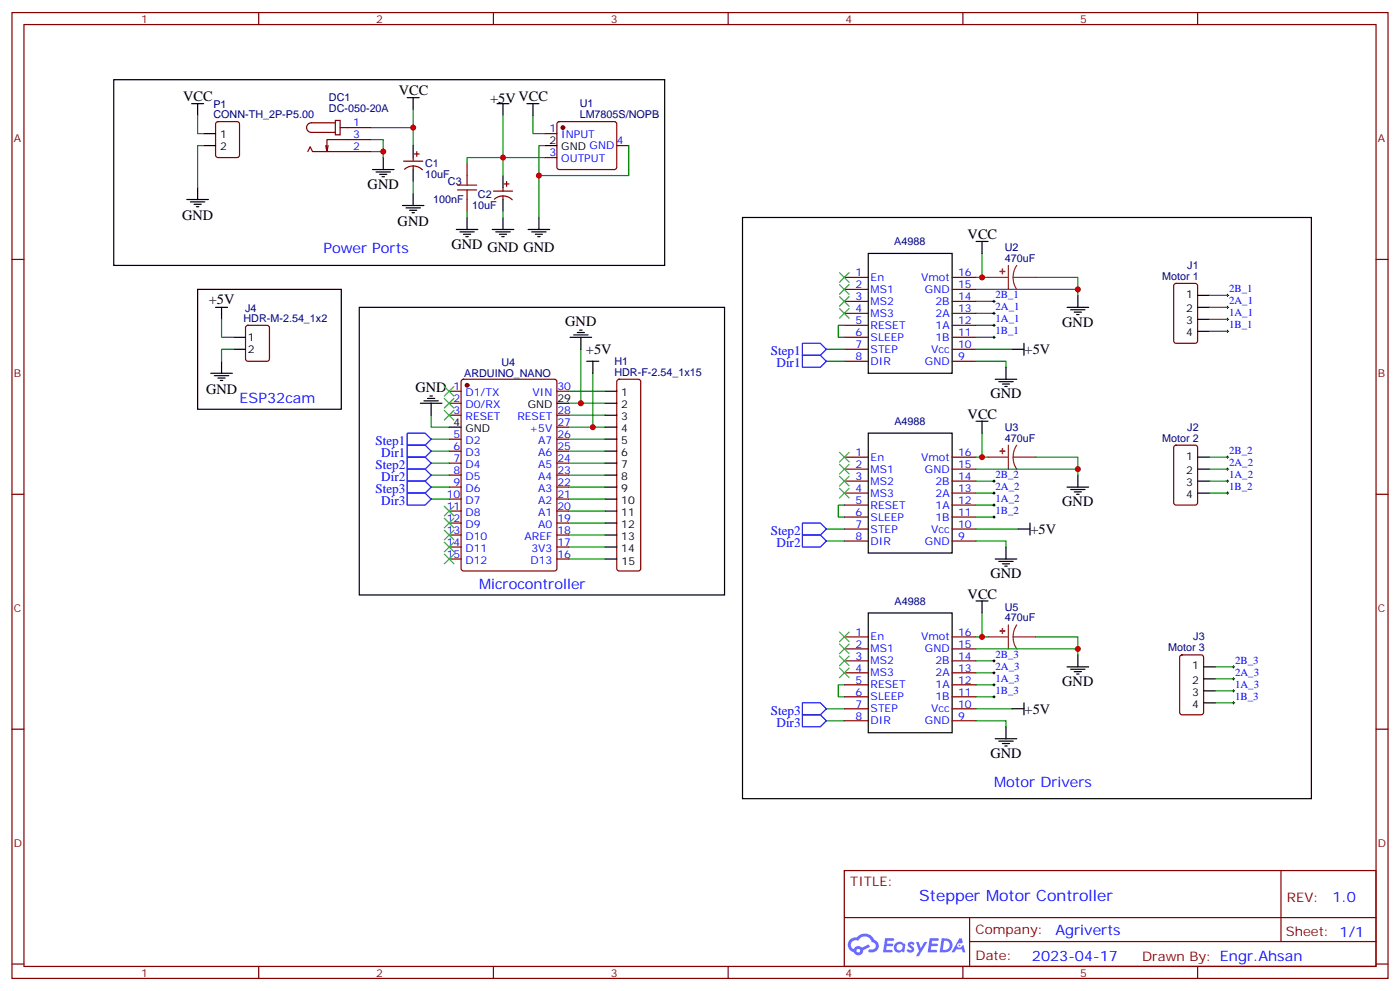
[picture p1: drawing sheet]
<svg xmlns="http://www.w3.org/2000/svg" width="412mm" height="292mm" viewBox="0 0 412 292" stroke-linecap="round" stroke-linejoin="round" font-family="sans-serif">
<g fill="none" stroke="#870000" stroke-width=".35">
<path d="M3.5 3.7h405.4v284.3h-405.4zM7.1 7.2h398.2v277.3h-398.2zM76.2 3.7v3.5M145.3 3.7v3.5M214.5 3.7v3.5M283.6 3.7v3.5M352.8 3.7v3.5M3.5 76.4h3.6M405.3 76.4h3.6M3.5 145.5h3.6M405.3 145.5h3.6M3.5 214.7h3.6"/>
<path d="M405.3 214.7h3.6M248.7 256.3h156.6v28.2h-156.6zM377.3 256.3v20.9M248.7 270.1h156.5M285.6 277.2h119.6M285.6 270.1v14.2M3.5 283.8h3.6M76.2 284.5v3.5M145.3 284.5v3.5M214.5 284.5v3.5M283.6 284.5v3.5M352.8 284.5v3.5"/>
<path d="M405.3 283.8h3.6"/>
</g>
<g fill="#5487ff">
<path d="M267.7 277.5a1.22 1.22 0 0 1 1.7 .2l-.4 .6a.47 .47 0 0 0-.3-.4 .47 .47 0 0 0-.5 .2l.1 .2a1.14 1.14 0 0 1 .8 1.8 1.14 1.14 0 0 1-1.9 0l-.2-.2 .5-.6 .7 .5a.29 .29 0 0 0 .3-.3 .29 .29 0 0 0-.2-.3 1.04 1.04 0 0 1-.6-1.7z"/>
<path d="M260.7 276.2h2.4l.3 .2-.2 .5-1.8 .1-.1 .8h1.5l.3 .4-.3 .4h-1.6l-.2 1.1h1.7l.2 .3-.2 .3-2.6 .1z"/>
<path d="M273.8 276.2h2.4l.3 .2-.1 .5-1.8 .1-.2 .8h1.6l.3 .4-.4 .4-1.6-.1-.1 1.1 1.7 .1 .2 .3-.2 .3-2.6 .1z"/>
<path d="M282.6 276.2h.7l.3 1.3-.6 .3a.69 .69 0 0 0-1 .3 .69 .69 0 0 0 .4 .9 .69 .69 0 0 0 .9-.6l.5-.2 .6 2.2h-.8l-.2-.9h-1.8l-.5 .9h-.8z"/>
<path d="M269.8 277.3h.8l.6 1.8 1.1-1.8h.9l-2.6 4.2h-.8l.9-1.5z"/>
<path d="M277.4 276.2l-.6 4.2h1.3a2.11 2.11 0 0 0 2.5-2.1 2.11 2.11 0 0 0-2.5-2.1zM278.1 277a1.39 1.39 0 0 1 1.7 1.4 1.39 1.39 0 0 1-1.8 1.2h-.3z"/>
<path d="M263.7 277.8a1.54 1.54 0 0 0-.1 2.2 1.54 1.54 0 0 0 2.2 .1l.6 .3 .3-2.3-.2-.3h-.4a1.49 1.49 0 0 0-2.4 0zM264 278.8a.94 .94 0 0 1 1.8 0 .94 .94 0 0 1-1.8 0z"/>
<path d="M250.4 276.6a2.18 2.18 0 0 0 1.1 3.7 1.44 1.44 0 0 0 1.6 .9 1.44 1.44 0 0 0 1.2-1.4l2-1.1-.5-.7-1.9 1a1.47 1.47 0 0 0-2.4 .4 1.39 1.39 0 0 1-.7-1.9 1.39 1.39 0 0 1 2-.5 2.12 2.12 0 0 1 2.2-1.3 2.12 2.12 0 0 1 1.9 1.7 1.14 1.14 0 0 1 1.1 1.4 1.14 1.14 0 0 1-1.7 .7 .43 .43 0 0 0-.5 .4 .43 .43 0 0 0 .4 .5 1.98 1.98 0 0 0 2.5-1.2 1.98 1.98 0 0 0-1.2-2.6 3.1 3.1 0 0 0-5.3-.6l-.9 .1zM252.3 279.9a.55 .55 0 0 1 1.1 0 .55 .55 0 0 1-1.1 0z"/>
<circle cx="282.6" cy="278.3" r=".26"/>
</g>
<g fill="none" stroke="#870000" stroke-width=".35">
<path d="M63.7 36l.5-.2h5.6l.7 .4 .1 9.5-.5 .6-5.9 .1-.6-.5-.1-9.4zM98.8 35.5h1.4v4.2h-1.4zM98.8 36.2h-7.1a1.41 1.41 0 0 0-1.4 1.4 1.41 1.41 0 0 0 1.4 1.4h7.1M100.2 37.6h9.2M160.5 39.3h3.5M164.3 36l.4-.2h16.3l.5 .2 .2 .5v12.7l-.3 .5-.4 .2h-16.3l-.5-.2-.2-.5v-12.7zM90.7 44.6l.7-1.4 .7 1.4h17.3M96.7 42.9l-.4 1.7M109.4 41.1h-13.1v3.5l-.3-1.7M118.9 47.4h5.6M119.2 49.8a3.8 3.8 0 0 1 5.2 .2M121.7 46.4v1"/>
<path d="M121.7 48.9v1M122.1 45.3h1.4M122.8 44.6v1.4M137.6 48.2v3.5M137.6 58.7v3.6M145.3 56.3h5.7M145.6 58.6a3.8 3.8 0 0 1 5.3 .2M148.2 55.2v1.1M148.2 57.7v1M148.5 54.2h1.4M149.2 53.4v1.5M160.5 46.4h3.5"/>
<path d="M181.7 42.9h3.5M72.6 96l.4-.2h5.7l.6 .4 .1 9.5-.5 .6-5.9 .1-.6-.5-.1-9.4zM248.7 81.7h7.1M248.7 85.2h7.1M248.7 88.7h7.1M248.7 92.3h7.1M248.7 95.8h7.1M248.7 99.3h7.1M280.5 81.7h7M280.5 85.2h7M280.5 88.7h7M280.5 92.3h7"/>
<path d="M280.5 95.8h7M280.5 99.3h7M346 83.6l.4-.2h5.7l.6 .5 .1 16.5-.5 .6-5.9 .1-.6-.5-.1-16.5zM132.3 115.2h3.5M132.3 118.7h3.5M136.1 111.9l.4-.2h26.8l.7 .4v55.3l-.4 .6-27.1 .1-.6-.5-.1-55.2zM164 115.2h3.6M181.9 111.9l.5-.2h5.6l.5 .2 .2 .5v55l-.2 .5-.5 .2h-5.6l-.5-.2-.2-.5v-55zM248.7 102.8h7.1M248.7 106.4h7.1M280.5 102.8h7M280.5 106.4h7"/>
<path d="M132.3 122.2h3.5M132.3 129.3h3.5M132.3 132.8h3.5M132.3 136.3h3.5M132.3 139.9h3.5M164 122.2h3.6M164 129.3h3.6M164 132.8h3.6M164 136.3h3.6M164 139.9h3.6M164 125.8h3.6M248.7 134.6h7.1"/>
<path d="M248.7 138.1h7.1M280.5 134.6h7M280.5 138.1h7M346 131.3l.4-.2h5.7l.6 .4 .1 16.5-.5 .6-5.9 .1-.6-.5-.1-16.4zM132.3 143.4h3.5M132.3 146.9h3.5M132.3 150.5h3.5M132.3 154h3.5M132.3 157.5h3.5M164 143.4h3.6M164 146.9h3.6M164 150.5h3.6"/>
<path d="M164 154h3.6M164 157.5h3.6M248.7 141.6h7.1M248.7 145.2h7.1M248.7 148.7h7.1M248.7 152.2h7.1M248.7 155.8h7.1M248.7 159.3h7.1M280.5 141.6h7M280.5 145.2h7M280.5 148.7h7M280.5 152.2h7"/>
<path d="M280.5 155.8h7M280.5 159.3h7M132.3 161h3.5M132.3 164.6h3.5M164 161h3.6M164 164.6h3.6M248.7 187.5h7.1M248.7 191h7.1M248.7 194.6h7.1M248.7 198.1h7.1M280.5 187.5h7M280.5 191h7"/>
<path d="M280.5 194.6h7M280.5 198.1h7M347.7 193l.5-.2h5.6l.7 .4v16.5l-.4 .7h-5.9l-.7-.4v-16.5zM248.7 201.6h7.1M248.7 205.1h7.1M248.7 208.7h7.1M248.7 212.2h7.1M280.5 201.6h7M280.5 205.1h7M280.5 208.7h7M280.5 212.2h7"/>
</g>
<g fill="#870000" stroke="#870000" stroke-width=".35">
<circle cx="137.6" cy="113.4" r=".53"/>
<circle cx="165.8" cy="37.6" r=".53"/>
</g>
<g fill="none" stroke="#000" stroke-width=".35">
<path d="M33.5 23.5h162.3v54.6h-162.3zM56.4 30.5h3.6M58.2 30.5v3.5M60 39.3h3.5M119.9 28.8h3.6M121.7 28.8v3.5M146.4 30.5h3.5M148.2 30.5v3.5M155.2 30.5h3.5M157 30.5v3.5M55 58.7h6.4M56.1 59.4h4.2"/>
<path d="M58.2 55.2v3.5M60 42.9h3.5M109.7 49.9h6.4M110.8 50.6h4.2M111.8 51.3h2.1M112.5 52h.7M112.9 46.4v3.5M121.7 42.9v3.5M121.7 49.9v3.5M121.7 57v3.5M148.2 51.7v3.5M148.2 58.7v3.6"/>
<path d="M160.5 42.9h3.5M57.1 60.1h2.2M57.9 60.9h.7M118.5 60.5h6.4M119.6 61.2h4.2M120.6 61.9h2.2M121.4 62.6h.7M134.4 67.6h6.4M135.5 68.3h4.2M136.5 69h2.1M137.2 69.7h.7M137.6 64v3.6"/>
<path d="M145 67.6h6.3M146 68.3h4.3M147.1 69h2.1M147.8 69.7h.7M148.2 64v3.6M155.6 67.6h6.3M156.6 68.3h4.3M157.7 69h2.1M158.4 69.7h.7M158.7 64v3.6M218.7 64h167.6v171.1h-167.6zM255.8 74.6h24.7v35.3h-24.7z"/>
<path d="M287.5 71.1h3.5M289.3 71.1v3.5M58.2 85.2h42.3v35.3h-42.3zM63.5 90.5h3.5M65.3 90.5v3.5M68.8 99.3h3.5M105.8 90.5h107.6v84.7h-107.6zM167.9 99.3h6.4M169 98.6h4.2M170 97.9h2.2M170.7 97.2h.7M171.1 99.3v3.5"/>
<path d="M314.3 90.5h6.4M315.4 91.2h4.2M316.4 91.9h2.2M317.1 92.6h.8M317.5 87v3.5M352.8 90.5h3.5M352.8 87h3.5M352.8 94h3.5M352.8 97.5h3.5M62.1 109.9h6.3M63.1 110.6h4.3M64.2 111.3h2.1"/>
<path d="M64.9 112h.7M65.3 106.4v3.5M68.8 102.8h3.5M123.8 118.7h6.4M124.9 118h4.2M125.9 117.3h2.2M126.6 116.6h.8M127 118.7v3.5M164 118.7h3.6M172.9 106.4h3.5M174.6 106.4v3.5M178.2 118.7h3.5"/>
<path d="M178.2 115.2h3.5M293.2 111.7h6.3M294.2 112.4h4.2M295.3 113.1h2.1M296 113.8h.7M296.3 108.1v3.6M298.1 102.8h3.5M301.6 101.1v3.5M132.3 125.8h3.5M178.2 125.8h3.5M178.2 122.2h3.5M178.2 129.3h3.5"/>
<path d="M178.2 132.8h3.5M178.2 136.3h3.5M178.2 139.9h3.5M255.8 127.5h24.7v35.3h-24.7zM287.5 124h3.5M289.3 124v3.5M317.5 139.9v3.5M352.8 134.6h3.5M352.8 138.1h3.5M178.2 143.4h3.5M178.2 146.9h3.5M178.2 150.5h3.5"/>
<path d="M178.2 154h3.5M178.2 157.5h3.5M299.9 155.8h3.5M303.4 154v3.5M314.3 143.4h6.4M315.4 144.1h4.2M316.4 144.8h2.2M317.1 145.5h.8M352.8 141.6h3.5M352.8 145.2h3.5M178.2 161h3.5M178.2 164.6h3.5"/>
<path d="M287.5 176.9h3.5M289.3 176.9v3.5M293.2 164.6h6.3M294.2 165.3h4.2M295.3 166h2.1M296 166.7h.7M296.3 161v3.6M255.8 180.4h24.7v35.3h-24.7zM314.3 196.3h6.4M315.4 197h4.2M316.4 197.7h2.2M317.1 198.4h.8"/>
<path d="M317.5 192.8v3.5M354.5 196.3h3.6M354.5 199.8h3.6M293.2 217.5h6.3M294.2 218.2h4.2M295.3 218.9h2.1M296 219.6h.7M296.3 214v3.5M298.1 208.7h3.5M301.6 206.9v3.5M354.5 203.4h3.6M354.5 206.9h3.6"/>
</g>
<g fill="#8c2424" stroke="#8c2424" stroke-width=".35">
<path d="M294.6 79.9h1.4z"/>
<path d="M295.3 79.2v1.4z"/>
<path d="M294.6 132.8l1.4 .1z"/>
<path d="M295.3 132.1v1.4z"/>
<path d="M294.6 185.7l1.4 .1z"/>
<path d="M295.3 185v1.4z"/>
</g>
<g fill="none" stroke="#8c2424" stroke-width=".35">
<path d="M297 78.1v7.1M299.5 78.1l-.8 1.7-.3 1.9M291 81.7h6M298.4 81.7l.3 1.8 .8 1.7M298.4 81.7h6.8M291 134.6h6M297 131.1v7M298.4 134.6l.3 1.8 .8 1.7M298.4 134.6h6.8M299.5 131.1l-.8 1.6-.3 1.9M291 187.5h6M297 184v7"/>
<path d="M298.4 187.5l.3 1.9 .8 1.6M298.4 187.5h6.8M299.5 184l-.8 1.7-.3 1.8"/>
</g>
<g fill="none" stroke="#008700" stroke-width=".35">
<path d="M58.2 34v5.3h1.8M109.4 37.6h12.3v5.3M121.7 32.3v5.3M148.2 34v12.4h-10.6v1.8M157 34v5.3h3.5M60 42.9h-1.8v12.3M109.4 41.1h3.5v3.5h-3.5M112.9 44.6v1.8M121.7 53.4v3.6M158.7 51.7v12.3M160.5 42.9h-1.8v8.8h26.5v-8.8M160.5 46.4h-12.3v5.3"/>
<path d="M137.6 62.3v1.7M148.2 62.3v1.7M289.3 74.6v7.1M65.3 94v5.3h3.5M248.7 95.8h-1.8v3.5h1.8M287.5 88.7h5.3M287.5 92.3h5.3M287.5 95.8h5.3M287.5 99.3h5.3M287.5 81.7h3.5M287.5 85.2h30M305.2 81.7h12.3v5.3"/>
<path d="M356.3 97.5h5.3M356.3 94h5.3M356.3 90.5h5.3M356.3 87h5.3M68.8 102.8h-3.5v3.6M167.6 115.2h10.6M167.6 118.7h10.6M171.1 102.8v15.9M174.6 109.9v15.9M243.4 102.8h5.3M243.4 106.4h5.3M287.5 102.8h10.6"/>
<path d="M287.5 106.4h8.8v1.7M127 122.2v3.6h5.3M127 129.3h5.3M127 132.8h5.3M127 136.3h5.3M127 139.9h5.3M167.6 122.2h10.6M167.6 125.8h10.6M167.6 129.3h10.6M167.6 132.8h10.6M167.6 136.3h10.6M167.6 139.9h10.6"/>
<path d="M287.5 138.1h30M287.5 134.6h3.5M289.3 127.5v7.1M305.2 134.6h12.3v5.3M356.3 138.1h5.3M356.3 134.6h5.3M127 143.4h5.3M127 146.9h5.3M167.6 143.4h10.6M167.6 146.9h10.6M167.6 150.5h10.6M167.6 154h10.6"/>
<path d="M167.6 157.5h10.6M243.4 155.8h5.3M243.4 159.3h5.3M248.7 148.7h-1.8v3.5h1.8M287.5 155.8h12.4M287.5 159.3h8.8v1.7M287.5 141.6h5.3M287.5 145.2h5.3M287.5 148.7h5.3M287.5 152.2h5.3M356.3 141.6h5.3M356.3 145.2h5.3"/>
<path d="M167.6 161h10.6M167.6 164.6h10.6M287.5 194.6h5.3M287.5 198.1h5.3M287.5 187.5h3.5M287.5 191h30M289.3 180.4v7.1M305.2 187.5h12.3v5.3M358.1 199.8h5.3M358.1 196.3h5.3M243.4 208.7h5.3M243.4 212.2h5.3"/>
<path d="M248.7 201.6h-1.8v3.5h1.8M287.5 208.7h10.6M287.5 212.2h8.8v1.8M287.5 201.6h5.3M287.5 205.1h5.3M358.1 206.9h5.3M358.1 203.4h5.3"/>
</g>
<path d="M236.4 101.1h5.3l1.7 1.7-1.7 1.8h-5.3zM236.4 104.6h5.3l1.7 1.8-1.7 1.7h-5.3zM119.9 127.5h5.3l1.8 1.8-1.8 1.8h-5.3zM119.9 131.1h5.3l1.8 1.7-1.8 1.8h-5.3zM119.9 134.6h5.3l1.8 1.7-1.8 1.8h-5.3zM119.9 138.1h5.3l1.8 1.8-1.8 1.7h-5.3zM119.9 141.6h5.3l1.8 1.8-1.8 1.8h-5.3zM119.9 145.2h5.3l1.8 1.7-1.8 1.8h-5.3zM236.4 154h5.3l1.7 1.8-1.7 1.7h-5.3zM236.4 157.5h5.3l1.7 1.8-1.7 1.7h-5.3zM236.4 206.9h5.3l1.7 1.8-1.7 1.7h-5.3zM236.4 210.4h5.3l1.7 1.8-1.7 1.8h-5.3z" fill="none" stroke="#00f" stroke-width=".35"/>
<g fill="none" stroke="#000" stroke-width=".29">
<path d="M292.5 88.7h.7M292.5 92.3h.7M292.5 95.8h.7M292.5 99.3h.7M292.8 88.4v.7M292.8 91.9v.7M292.8 95.4v.7M292.8 99v.7M361.2 97.5h.7M361.2 94h.7M361.2 90.5h.7M361.2 87h.7"/>
<path d="M361.6 86.6v.7M361.6 90.1v.7M361.6 93.7v.7M361.6 97.2v.7M361.2 138.1h.7M361.2 134.6h.7M361.6 134.2v.7M361.6 137.8v.7M292.5 141.6h.7M292.5 145.2h.7M292.5 148.7h.7M292.5 152.2h.7"/>
<path d="M292.8 141.3v.7M292.8 144.8v.7M292.8 148.3v.7M292.8 151.9v.7M361.2 141.6h.7M361.2 145.2h.7M361.6 141.3v.7M361.6 144.8v.7M292.5 194.6h.7M292.5 198.1h.7M292.8 194.2v.7M292.8 197.7v.7"/>
<path d="M363 199.8h.7M363 196.3h.7M363.4 196v.7M363.4 199.5v.7M292.5 201.6h.7M292.5 205.1h.7M292.8 201.3v.7M292.8 204.8v.7M363 206.9h.7M363 203.4h.7M363.4 203v.7M363.4 206.6v.7"/>
</g>
<g fill="none" stroke="#3c3" stroke-width=".35">
<path d="M247.3 80.3l2.8 2.8M247.3 83.8l2.8 2.8M247.3 90.8l2.8 2.9M247.3 87.3l2.8 2.8M250.1 80.3l-2.8 2.8M250.1 83.8l-2.8 2.8M250.1 90.8l-2.8 2.9M250.1 87.3l-2.8 2.8M130.9 117.3l2.8 2.8M130.9 113.8l2.8 2.8M133.7 117.3l-2.8 2.8M133.7 113.8l-2.8 2.8"/>
<path d="M130.9 120.8l2.8 2.8M133.7 120.8l-2.8 2.8M247.3 133.2l2.8 2.8M247.3 136.7l2.8 2.8M250.1 133.2l-2.8 2.8M250.1 136.7l-2.8 2.8M130.9 149l2.8 2.9M130.9 152.6l2.8 2.8M130.9 156.1l2.8 2.8M130.9 159.6l2.8 2.9M133.7 149l-2.8 2.9M133.7 152.6l-2.8 2.8"/>
<path d="M133.7 156.1l-2.8 2.8M133.7 159.6l-2.8 2.9M247.3 140.2l2.8 2.9M247.3 143.8l2.8 2.8M250.1 140.2l-2.8 2.9M250.1 143.8l-2.8 2.8M130.9 163.2l2.8 2.8M133.7 163.2l-2.8 2.8M247.3 186.1l2.8 2.8M247.3 189.6l2.8 2.8M247.3 193.1l2.8 2.9M247.3 196.7l2.8 2.8"/>
<path d="M250.1 186.1l-2.8 2.8M250.1 189.6l-2.8 2.8M250.1 193.1l-2.8 2.9M250.1 196.7l-2.8 2.8"/>
</g>
<path d="M134.8 54.5h5.6M134.8 55.9h5.6M137.6 51.7v2.8M137.6 55.9v2.8" fill="none" stroke="#a10000" stroke-width=".35"/>
<g fill="#c00">
<circle cx="112.9" cy="44.6" r=".88"/>
<circle cx="158.8" cy="51.7" r=".88"/>
<circle cx="171.1" cy="118.7" r=".88"/>
<circle cx="289.3" cy="81.7" r=".88"/>
<circle cx="289.3" cy="134.6" r=".88"/>
<circle cx="289.3" cy="187.5" r=".88"/>
<circle cx="121.7" cy="37.6" r=".88"/>
<circle cx="148.2" cy="46.4" r=".88"/>
<circle cx="174.6" cy="125.8" r=".88"/>
<circle cx="317.5" cy="85.2" r=".88"/>
<circle cx="317.5" cy="138.1" r=".88"/>
<circle cx="317.5" cy="191" r=".88"/>
</g>
<text font-size="4.6" fill="#00f" x="270.8" y="265.3">Stepper Motor Controller</text>
<g font-size="4.2">
<text x="54" y="29.8">VCC</text>
<text x="117.5" y="28">VCC</text>
<text x="144.4" y="30.2">+5V VCC</text>
<text x="108.3" y="55.6">GND</text>
<text x="53.6" y="64.8">GND</text>
<text x="117.1" y="66.6">GND</text>
<text x="285" y="70.4">VCC</text>
<text x="133" y="73.2">GND</text>
<text x="143.6" y="74.3">GND GND</text>
<text x="61.5" y="89.4">+5V</text>
<text x="166.5" y="96.1">GND</text>
<text x="312.9" y="96.1">GND</text>
<text x="172.6" y="104.3">+5V</text>
<text x="301.8" y="104.3">+5V</text>
<text x="60.7" y="116">GND</text>
<text x="122.4" y="115.5">GND</text>
<text x="291.7" y="117.3">GND</text>
<text x="285" y="123.3">VCC</text>
<text x="312.9" y="149">GND</text>
<text x="303.6" y="157.2">+5V</text>
<text x="291.7" y="170.2">GND</text>
<text x="285" y="176.2">VCC</text>
<text x="312.9" y="202">GND</text>
<text x="301.8" y="210.1">+5V</text>
<text x="291.7" y="223.1">GND</text>
</g>
<g font-size="4.2" fill="#00f">
<text x="95.2" y="74.6">Power Ports</text>
<text x="70.6" y="118.7">ESP32cam</text>
<text x="141.1" y="173.4">Microcontroller</text>
<text x="292.8" y="231.6">Motor Drivers</text>
<text x="392.5" y="265.6">1.0</text>
<text x="310.9" y="275.1">Agriverts</text>
<text x="304" y="282.9">2023-04-17</text>
</g>
<g font-size="3.9" fill="#00f">
<text x="227" y="104.6">Step1</text>
<text x="228.7" y="108.1">Dir1</text>
<text x="110.6" y="131.1">Step1</text>
<text x="112.3" y="134.6">Dir1</text>
<text x="110.6" y="138.1">Step2</text>
<text x="112.3" y="141.6">Dir2</text>
<text x="110.6" y="145.2">Step3</text>
<text x="112.3" y="148.7">Dir3</text>
<text x="227" y="157.5">Step2</text>
<text x="228.7" y="161">Dir2</text>
<text x="227" y="210.4">Step3</text>
<text x="228.7" y="214">Dir3</text>
</g>
<g font-size="3.9" fill="#800">
<text x="250.5" y="260.9">TITLE:</text>
<text x="379.1" y="265.6">REV:</text>
<text x="287.4" y="275.1">Company:</text>
<text x="378.7" y="275.7">Sheet: 1/1</text>
<text x="287.4" y="282.8">Date:</text>
<text x="336.4" y="282.8">Drawn By: Engr.Ahsan</text>
</g>
<g font-size="3.2" fill="#800">
<text x="41.6" y="6.7">1</text>
<text x="110.8" y="6.7">2</text>
<text x="179.9" y="6.7">3</text>
<text x="249.1" y="6.7">4</text>
<text x="318.2" y="6.7">5</text>
<text x="4.1" y="41.8">A</text>
<text x="405.9" y="41.8">A</text>
<text x="4.1" y="110.9">B</text>
<text x="405.9" y="110.9">B</text>
<text x="4.1" y="180.1">C</text>
<text x="405.9" y="180.1">C</text>
<text x="4.1" y="249.2">D</text>
<text x="405.9" y="249.2">D</text>
<text x="41.6" y="287.5">1</text>
<text x="110.8" y="287.5">2</text>
<text x="179.9" y="287.5">3</text>
<text x="249.1" y="287.5">4</text>
<text x="318.2" y="287.5">5</text>
</g>
<g font-size="3.2" fill="#000080">
<text x="96.9" y="29.7">DC1</text>
<text x="62.9" y="34.7">CONN-TH_2P-P5.00</text>
<text x="62.9" y="31.8">P1</text>
<text x="96.9" y="32.9">DC-050-20A</text>
<text x="170.8" y="34.6">LM7805S/NOPB</text>
<text x="170.8" y="31.4">U1</text>
<text x="125.2" y="52.5">10uF</text>
<text x="125.2" y="49.3">C1</text>
<text x="127.6" y="59.9">100nF</text>
<text x="132" y="54.6">C3</text>
<text x="140.8" y="58.2">C2</text>
<text x="139.1" y="61.6">10uF</text>
<text x="263.4" y="72.3">A4988</text>
<text x="296" y="77.1">470uF</text>
<text x="296" y="74">U2</text>
<text x="342.3" y="82.4">Motor 1</text>
<text x="349.8" y="79.2">J1</text>
<text x="71.7" y="94.7">HDR-M-2.54_1x2</text>
<text x="72.2" y="91.8">J4</text>
<text x="147.7" y="107.6">U4</text>
<text x="181" y="107.4">H1</text>
<text x="136.7" y="111.1">ARDUINO_NANO</text>
<text x="181" y="110.6">HDR-F-2.54_1x15</text>
<text x="263.4" y="125.1">A4988</text>
<text x="296" y="130">470uF</text>
<text x="296" y="126.8">U3</text>
<text x="342.3" y="130">Motor 2</text>
<text x="349.8" y="126.8">J2</text>
<text x="263.5" y="178">A4988</text>
<text x="296" y="179.8">U5</text>
<text x="296" y="182.9">470uF</text>
<text x="344.1" y="191.7">Motor 3</text>
<text x="351.5" y="188.6">J3</text>
</g>
<g font-size="3.2">
<text x="64.8" y="40.7">1</text>
<text x="64.8" y="44.3">2</text>
<text x="161.9" y="42.5">2</text>
<text x="165.3" y="44.3">GND GND</text>
<text x="349.5" y="87.7">1</text>
<text x="349.5" y="91.9">2</text>
<text x="349.5" y="95.4">3</text>
<text x="73" y="100.4">1</text>
<text x="349.5" y="99">4</text>
<text x="73" y="103.9">2</text>
<text x="164.2" y="118.4">29</text>
<text x="183" y="116.6">1</text>
<text x="133.6" y="125.4">4</text>
<text x="155.5" y="120.1">GND</text>
<text x="183" y="120.1">2</text>
<text x="183" y="123.6">3</text>
<text x="137.1" y="127.2">GND</text>
<text x="183" y="127.2">4</text>
<text x="183" y="130.7">5</text>
<text x="183" y="134.2">6</text>
<text x="183" y="137.8">7</text>
<text x="349.5" y="135.3">1</text>
<text x="183" y="141.3">8</text>
<text x="349.5" y="139.5">2</text>
<text x="349.5" y="143.1">3</text>
<text x="183" y="144.8">9</text>
<text x="183" y="148.3">10</text>
<text x="349.5" y="146.6">4</text>
<text x="183" y="151.9">11</text>
<text x="183" y="155.4">12</text>
<text x="183" y="158.9">13</text>
<text x="183" y="162.5">14</text>
<text x="183.1" y="166.3">15</text>
<text x="351.2" y="197">1</text>
<text x="351.2" y="201.3">2</text>
<text x="351.2" y="204.8">3</text>
<text x="351.2" y="208.3">4</text>
</g>
<g font-size="3.2" fill="#00f">
<text x="104.1" y="40.7">3</text>
<text x="104.1" y="37.2">1</text>
<text x="161.9" y="39">1</text>
<text x="165.3" y="40.7">INPUT</text>
<text x="104.1" y="44.3">2</text>
<text x="161.9" y="46">3</text>
<text x="165.3" y="47.8">OUTPUT</text>
<text x="181.7" y="42.5">4</text>
<text x="252" y="81.3">1</text>
<text x="256.5" y="82.7">En</text>
<text x="271.3" y="82.7">Vmot</text>
<text x="282.2" y="81.3">16</text>
<text x="252" y="88.4">3</text>
<text x="252" y="84.8">2</text>
<text x="256.5" y="89.8">MS2</text>
<text x="256.5" y="86.3">MS1</text>
<text x="272.5" y="86.3">GND</text>
<text x="275.6" y="89.8">2B</text>
<text x="282.2" y="84.8">15</text>
<text x="282.2" y="88.4">14</text>
<text x="293.3" y="87.8">2B_1</text>
<text x="362.1" y="89.6">2A_1</text>
<text x="362.1" y="86.1">2B_1</text>
<text x="252" y="95.4">5</text>
<text x="252" y="91.9">4</text>
<text x="256.5" y="93.3">MS3</text>
<text x="275.6" y="93.3">2A</text>
<text x="282.2" y="91.9">13</text>
<text x="282.2" y="95.4">12</text>
<text x="293.3" y="91.4">2A_1</text>
<text x="293.3" y="94.9">1A_1</text>
<text x="362.1" y="93.1">1A_1</text>
<text x="252" y="99">6</text>
<text x="256.5" y="100.4">SLEEP</text>
<text x="256.5" y="96.8">RESET</text>
<text x="275.6" y="100.4">1B</text>
<text x="275.6" y="96.8">1A</text>
<text x="282.2" y="99">11</text>
<text x="293.3" y="98.4">1B_1</text>
<text x="362.1" y="96.7">1B_1</text>
<text x="252" y="106">8</text>
<text x="252" y="102.5">7</text>
<text x="256.5" y="107.4">DIR</text>
<text x="256.5" y="103.9">STEP</text>
<text x="272.5" y="107.4">GND</text>
<text x="274.3" y="103.9">Vcc</text>
<text x="282.2" y="102.5">10</text>
<text x="282.2" y="106">9</text>
<text x="133.6" y="114.8">1</text>
<text x="133.6" y="118.4">2</text>
<text x="137.1" y="116.6">D1/TX</text>
<text x="156.9" y="116.6">VIN</text>
<text x="164.2" y="114.8">30</text>
<text x="133.6" y="121.9">3</text>
<text x="137.1" y="120.1">D0/RX</text>
<text x="137.1" y="123.6">RESET</text>
<text x="152.4" y="123.6">RESET</text>
<text x="164.2" y="125.4">27</text>
<text x="164.2" y="121.9">28</text>
<text x="133.6" y="128.9">5</text>
<text x="137.1" y="130.7">D2</text>
<text x="156" y="127.2">+5V</text>
<text x="158.6" y="130.7">A7</text>
<text x="164.2" y="128.9">26</text>
<text x="133.6" y="132.5">6</text>
<text x="133.6" y="136">7</text>
<text x="137.1" y="134.2">D3</text>
<text x="137.1" y="137.8">D4</text>
<text x="158.6" y="137.8">A5</text>
<text x="158.6" y="134.2">A6</text>
<text x="164.2" y="136">24</text>
<text x="164.2" y="132.5">25</text>
<text x="252" y="137.8">2</text>
<text x="252" y="134.2">1</text>
<text x="256.5" y="135.6">En</text>
<text x="271.3" y="135.6">Vmot</text>
<text x="282.2" y="134.2">16</text>
<text x="282.2" y="137.8">15</text>
<text x="362.1" y="137.2">2A_2</text>
<text x="362.1" y="133.7">2B_2</text>
<text x="133.6" y="139.5">8</text>
<text x="133.6" y="143.1">9</text>
<text x="137.1" y="141.3">D5</text>
<text x="158.6" y="141.3">A4</text>
<text x="164.2" y="143.1">22</text>
<text x="164.2" y="139.5">23</text>
<text x="252" y="141.3">3</text>
<text x="256.5" y="142.7">MS2</text>
<text x="256.5" y="139.2">MS1</text>
<text x="272.5" y="139.2">GND</text>
<text x="275.6" y="142.7">2B</text>
<text x="282.2" y="141.3">14</text>
<text x="293.3" y="140.8">2B_2</text>
<text x="362.1" y="140.8">1A_2</text>
<text x="131.6" y="146.6">10</text>
<text x="137.1" y="144.8">D6</text>
<text x="137.1" y="148.3">D7</text>
<text x="158.6" y="148.3">A2</text>
<text x="158.6" y="144.8">A3</text>
<text x="164.2" y="146.6">21</text>
<text x="252" y="148.3">5</text>
<text x="252" y="144.8">4</text>
<text x="256.5" y="149.8">RESET</text>
<text x="256.5" y="146.2">MS3</text>
<text x="275.6" y="146.2">2A</text>
<text x="275.6" y="149.8">1A</text>
<text x="282.2" y="144.8">13</text>
<text x="282.2" y="148.3">12</text>
<text x="293.3" y="144.3">2A_2</text>
<text x="293.3" y="147.8">1A_2</text>
<text x="362.1" y="144.3">1B_2</text>
<text x="131.6" y="150.1">11</text>
<text x="131.6" y="153.6">12</text>
<text x="137.1" y="151.9">D8</text>
<text x="137.1" y="155.4">D9</text>
<text x="158.6" y="155.4">A0</text>
<text x="158.6" y="151.9">A1</text>
<text x="164.2" y="153.6">19</text>
<text x="164.2" y="150.1">20</text>
<text x="252" y="155.4">7</text>
<text x="252" y="151.9">6</text>
<text x="256.5" y="153.3">SLEEP</text>
<text x="275.6" y="153.3">1B</text>
<text x="282.2" y="151.9">11</text>
<text x="282.2" y="155.4">10</text>
<text x="293.3" y="151.3">1B_2</text>
<text x="131.6" y="157.2">13</text>
<text x="131.6" y="160.7">14</text>
<text x="137.1" y="158.9">D10</text>
<text x="154.5" y="158.9">AREF</text>
<text x="164.2" y="160.7">17</text>
<text x="164.2" y="157.2">18</text>
<text x="252" y="158.9">8</text>
<text x="256.5" y="160.3">DIR</text>
<text x="256.5" y="156.8">STEP</text>
<text x="272.5" y="160.3">GND</text>
<text x="274.3" y="156.8">Vcc</text>
<text x="282.2" y="158.9">9</text>
<text x="131.6" y="164.2">15</text>
<text x="137.1" y="162.5">D11</text>
<text x="137.1" y="166">D12</text>
<text x="156.3" y="166">D13</text>
<text x="156.5" y="162.5">3V3</text>
<text x="164.2" y="164.2">16</text>
<text x="252" y="190.7">2</text>
<text x="252" y="187.1">1</text>
<text x="256.5" y="188.6">En</text>
<text x="271.3" y="188.6">Vmot</text>
<text x="282.2" y="187.1">16</text>
<text x="282.2" y="190.7">15</text>
<text x="252" y="197.7">4</text>
<text x="252" y="194.2">3</text>
<text x="256.5" y="195.6">MS2</text>
<text x="256.5" y="192.1">MS1</text>
<text x="272.5" y="192.1">GND</text>
<text x="275.6" y="195.6">2B</text>
<text x="282.2" y="194.2">14</text>
<text x="282.2" y="197.7">13</text>
<text x="293.3" y="193.7">2B_3</text>
<text x="293.3" y="197.2">2A_3</text>
<text x="363.8" y="195.4">2B_3</text>
<text x="252" y="201.3">5</text>
<text x="256.5" y="202.7">RESET</text>
<text x="256.5" y="199.1">MS3</text>
<text x="275.6" y="199.1">2A</text>
<text x="275.6" y="202.7">1A</text>
<text x="282.2" y="201.3">12</text>
<text x="293.3" y="200.7">1A_3</text>
<text x="363.8" y="202.5">1A_3</text>
<text x="363.8" y="199">2A_3</text>
<text x="252" y="208.3">7</text>
<text x="252" y="204.8">6</text>
<text x="256.5" y="209.7">STEP</text>
<text x="256.5" y="206.2">SLEEP</text>
<text x="274.3" y="209.7">Vcc</text>
<text x="275.6" y="206.2">1B</text>
<text x="282.2" y="204.8">11</text>
<text x="282.2" y="208.3">10</text>
<text x="293.3" y="204.3">1B_3</text>
<text x="363.8" y="206">1B_3</text>
<text x="252" y="211.8">8</text>
<text x="256.5" y="213.3">DIR</text>
<text x="272.5" y="213.3">GND</text>
<text x="282.2" y="211.8">9</text>
</g>
</svg>
